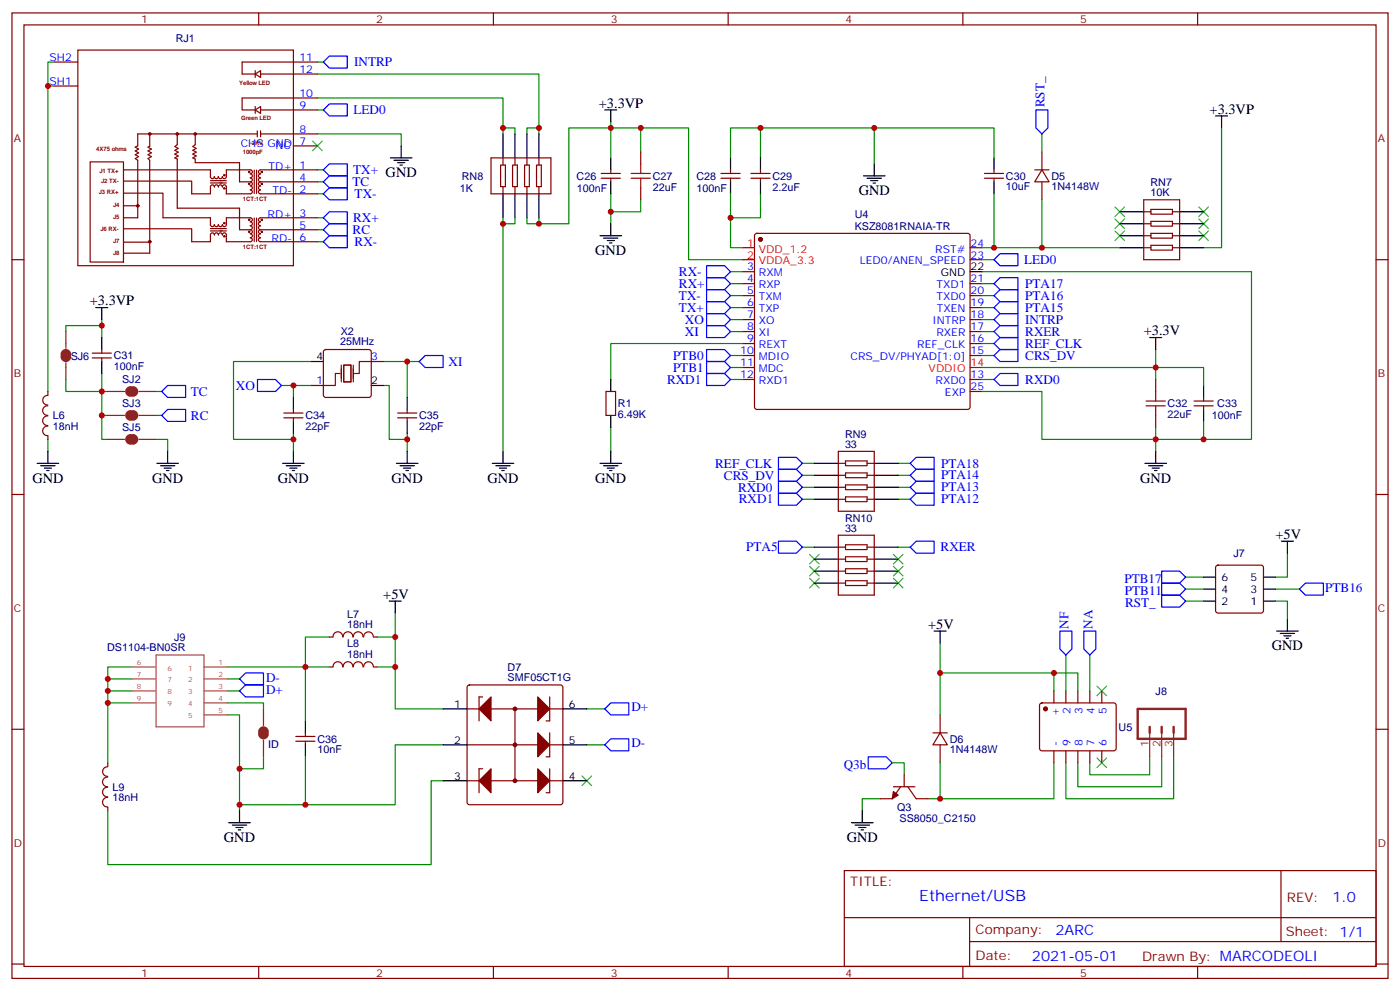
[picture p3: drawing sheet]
<svg xmlns="http://www.w3.org/2000/svg" width="412mm" height="292mm" viewBox="0 0 412 292" stroke-linecap="round" stroke-linejoin="round" font-family="sans-serif">
<g fill="none" stroke="#870000" stroke-width=".35">
<path d="M3.5 3.8h405.4v284.3h-405.4zM7.1 7.3h398.2v277.3h-398.2zM15.9 18.3h7M22.9 14.7h63.5v63.5h-63.5zM76.2 3.8v3.5M93.5 18.3h-22.2v3.5h3.9M145.3 3.8v3.5M214.5 3.8v3.5M283.6 3.8v3.5M352.8 3.8v3.5M15.9 25.3h7M44.1 39.4v3.7l-.5 .2 1 .6-1 .6 1 .5-1 .6 1 .5-1 .6 .5 .5v27.4h-7.7"/>
<path d="M52.2 39.4v3.2l-.7 .5 1 .6-1 .6 1 .5-1 .6 1 .5-1 .6 .7 .3v14.5h18.4v6.3M57.5 39.4v3.2l-.7 .5 1 .6-1 .6 1 .5-1 .6 1 .5-1 .6 .7 .3v1.1h13.1v5.7h3.1M75.2 21.8l1.6-1v2zM75.2 32.4l1.6-1v2zM75.2 20.8v2M75.2 31.4v2M75.8 39.4h-35.2v3.6l-.8 .3 1 .6-1 .6 1 .5-1 .6 1 .5-1 .6 .8 .5v16.9h-4.2M75.8 38.5v1.8M76.8 39.4h16.7M76.8 38.5v1.8M76.8 32.4h16.7M76.8 21.8h16.7"/>
<path d="M93.5 28.9h-22.2v3.5h3.9M26.6 47.7h9.8v29.5h-9.8zM36.4 53.3h20.1v3.8h5.5v-2a.58 .58 0 0 1 .6-.7 .58 .58 0 0 1 .5 .7 .59 .59 0 0 1 .6-.7 .59 .59 0 0 1 .6 .7 .59 .59 0 0 1 .6-.7 .59 .59 0 0 1 .6 .7 .58 .58 0 0 1 .6-.7 .58 .58 0 0 1 .6 .7v2h7a.58 .58 0 0 0 .6-.6 .58 .58 0 0 0-.6-.6 .59 .59 0 0 0 .6-.6 .59 .59 0 0 0-.6-.6 .59 .59 0 0 0 .6-.6 .59 .59 0 0 0-.6-.5M36.4 56.9h11.6v7.2h14M36.4 50h25.6M62 50v2a.58 .58 0 0 0 .6 .6 .58 .58 0 0 0 .5-.6 .59 .59 0 0 0 .6 .6 .59 .59 0 0 0 .6-.6 .59 .59 0 0 0 .6 .6 .59 .59 0 0 0 .6-.6 .58 .58 0 0 0 .6 .6 .58 .58 0 0 0 .6-.6v-2h7a.59 .59 0 0 1 .6 .6 .59 .59 0 0 1-.6 .6 .59 .59 0 0 1 .6 .6 .59 .59 0 0 1-.6 .6 .58 .58 0 0 1 .6 .6 .58 .58 0 0 1-.6 .6M62 53.2h4.7M62 53.9h4.7M74.9 50.1v6.9M75.6 50.1v6.9M76.8 53.6h16.7M76.8 53.6a.59 .59 0 0 0-.7 .5 .59 .59 0 0 0 .7 .6 .59 .59 0 0 0-.7 .6 .59 .59 0 0 0 .7 .6 .58 .58 0 0 0-.7 .6 .58 .58 0 0 0 .7 .6h16.7"/>
<path d="M86.4 43h7.1M93.5 50h-16.7a.59 .59 0 0 0-.7 .6 .59 .59 0 0 0 .7 .6 .59 .59 0 0 0-.7 .6 .59 .59 0 0 0 .7 .6 .58 .58 0 0 0-.7 .6 .58 .58 0 0 0 .7 .6M144.6 46.5h17.7v10.6h-17.7zM147.5 48.6h1.4v6.4h-1.4zM148.2 46.5v2.1M148.2 55v2.1M151 48.6h1.4v6.4h-1.4zM151.7 46.5v2.1M151.7 55v2.1M154.5 48.6h1.4v6.4h-1.4zM155.2 46.5v2.1M155.2 55v2.1"/>
<path d="M158 48.6h1.5v6.4h-1.5zM158.7 46.5v2.1M158.7 55v2.1M177.1 52.5h5.6M177.1 51.1h5.6M179.9 50v1.1M179.9 52.5v1.1M212.4 52.5h5.6M212.4 51.1h5.6M215.2 50v1.1M215.2 52.5v1.1M290 52.5h5.6"/>
<path d="M290 51.1h5.6M292.8 50v1.1M292.8 52.5v1.1M304.8 50h4.2M306.9 50l2.1 3.6h-4.2zM306.9 44.7v5.3M306.9 53.6v5.2M336.9 58.8h10.6v17.7h-10.6zM3.5 76.5h3.6M36.3 60.6h4.3M36.4 67.4h20.1v3.8h5.5v-2a.58 .58 0 0 1 .6-.6 .58 .58 0 0 1 .5 .6 .59 .59 0 0 1 .6-.6 .59 .59 0 0 1 .6 .6 .59 .59 0 0 1 .6-.6 .59 .59 0 0 1 .6 .6 .58 .58 0 0 1 .6-.6 .58 .58 0 0 1 .6 .6v2h7a.58 .58 0 0 0 .6-.6 .58 .58 0 0 0-.6-.6 .59 .59 0 0 0 .6-.6 .59 .59 0 0 0-.6-.6 .59 .59 0 0 0 .6-.5 .59 .59 0 0 0-.6-.6M36.4 71.3h7.7"/>
<path d="M62 64.1v2a.58 .58 0 0 0 .6 .7 .58 .58 0 0 0 .5-.7 .59 .59 0 0 0 .6 .7 .59 .59 0 0 0 .6-.7 .59 .59 0 0 0 .6 .7 .59 .59 0 0 0 .6-.7 .58 .58 0 0 0 .6 .7 .58 .58 0 0 0 .6-.7v-2h7a.59 .59 0 0 1 .6 .6 .59 .59 0 0 1-.6 .6 .59 .59 0 0 1 .6 .6 .59 .59 0 0 1-.6 .6 .58 .58 0 0 1 .6 .6 .58 .58 0 0 1-.6 .6M62 67.3h4.7M62 68h4.7M70.6 67.7h3.1M74.9 64.2v6.9M75.6 64.2v6.9M76.8 67.7h16.7M76.8 67.7a.59 .59 0 0 0-.7 .6 .59 .59 0 0 0 .7 .5 .59 .59 0 0 0-.7 .6 .59 .59 0 0 0 .7 .6 .58 .58 0 0 0-.7 .6 .58 .58 0 0 0 .7 .6h16.7M93.5 64.1h-16.7a.59 .59 0 0 0-.7 .6 .59 .59 0 0 0 .7 .6 .59 .59 0 0 0-.7 .6 .59 .59 0 0 0 .7 .6 .58 .58 0 0 0-.7 .6 .58 .58 0 0 0 .7 .6M222.5 68.9l.5-.2h62l.5 .2 .3 .5v50.5l-.3 .5-.5 .2h-62l-.5-.3-.3-.4v-50.5zM285.8 76.5h3.5M285.8 73h3.5"/>
<path d="M336.9 73h2.1M336.9 62.4h2.1M336.9 69.4h2.1M336.9 65.9h2.1M339 61.7h6.4v1.4h-6.4zM339 65.2h6.4v1.4h-6.4zM339 68.7h6.4v1.4h-6.4zM339 72.2h6.4v1.5h-6.4zM345.4 73h2.1M345.4 62.4h2.1M345.4 69.4h2.1M345.4 65.9h2.1"/>
<path d="M405.3 76.5h3.6M218.7 80h3.5M218.7 83.5h3.5M218.7 87.1h3.5M218.7 90.6h3.5M218.7 94.1h3.5M218.7 97.6h3.5M285.8 83.5h3.5M285.8 87.1h3.5M285.8 90.6h3.5M285.8 94.1h3.5M285.8 97.6h3.5"/>
<path d="M14.1 119.5a1.41 1.41 0 0 0-1.5 1.4 1.41 1.41 0 0 0 1.5 1.4M14.1 116.5a1.41 1.41 0 0 0-1.5 1.4 1.41 1.41 0 0 0 1.5 1.4M14.1 115.3v1M27.2 105.4h5.6M27.2 104h5.6M30 102.9v1.1M30 105.4v1.1M218.7 101.2h3.5M218.7 104.7h3.5M218.7 108.2h3.5M218.7 111.8h3.5M285.8 101.2h3.5"/>
<path d="M285.8 104.7h3.5M285.8 111.8h3.5M285.8 115.3h3.5M351.7 119.5h5.7M351.7 118.1h5.7M354.5 117.1v1M354.5 119.5v1.1M14.1 122.5a1.41 1.41 0 0 0-1.5 1.4 1.41 1.41 0 0 0 1.5 1.4M14.1 125.5a1.41 1.41 0 0 0-1.5 1.4 1.41 1.41 0 0 0 1.5 1.4M14.1 128.3v1.1M3.5 145.6h3.6M246.9 157.6h10.6v17.7h-10.6z"/>
<path d="M405.3 145.6h3.6M246.9 171.7h2.2M246.9 161.1h2.2M246.9 168.2h2.2M246.9 164.7h2.2M249.1 160.4h6.3v1.5h-6.3zM249.1 164h6.3v1.4h-6.3zM249.1 167.5h6.3v1.4h-6.3zM249.1 171h6.3v1.4h-6.3zM255.4 171.7h2.1M255.4 161.1h2.1M255.4 168.2h2.1"/>
<path d="M255.4 164.7h2.1M358.3 166.6l.5-.2h12.7l.5 .2 .2 .5v12.7l-.3 .5-.4 .3h-12.7l-.5-.3-.2-.5v-12.7zM97 187.6h1.1M98.1 187.6a1.41 1.41 0 0 1 1.4-1.5 1.41 1.41 0 0 1 1.4 1.5M100.9 196.4a1.41 1.41 0 0 0-1.4-1.5 1.41 1.41 0 0 0-1.4 1.5h-1.1M101.1 187.6a1.41 1.41 0 0 1 1.4-1.5 1.41 1.41 0 0 1 1.4 1.5M101.1 196.4a1.41 1.41 0 0 1 1.4-1.5 1.41 1.41 0 0 1 1.4 1.5M104.1 187.6a1.41 1.41 0 0 1 1.4-1.5 1.41 1.41 0 0 1 1.4 1.5M104.1 196.4a1.41 1.41 0 0 1 1.4-1.5 1.41 1.41 0 0 1 1.4 1.5M107.1 187.6a1.41 1.41 0 0 1 1.4-1.5 1.41 1.41 0 0 1 1.5 1.5M107.1 196.4a1.41 1.41 0 0 1 1.4-1.5 1.41 1.41 0 0 1 1.5 1.5M110.1 187.6h1"/>
<path d="M110.1 196.4h1M3.5 214.8h3.6M87.1 218.3h5.7M87.1 216.9h5.7M90 215.8v1.1M90 218.3v1.1M274.8 215.8h4.2M276.9 215.8l2.1 3.6h-4.2zM276.9 210.5v5.3M276.9 219.4v5.2M306.4 207.2l.5-.2 21.5 .1 .4 .6-.1 13-.6 .4h-21.5l-.4-.7v-12.7zM310.4 203.5v3.5"/>
<path d="M314 203.5v3.5M317.5 203.5v3.5M321 203.5v3.5M324.6 203.5v3.5M405.3 214.8h3.6M31.7 231.9a1.41 1.41 0 0 0-1.5 1.4 1.41 1.41 0 0 0 1.5 1.4M31.7 228.9a1.41 1.41 0 0 0-1.5 1.4 1.41 1.41 0 0 0 1.5 1.4M31.7 234.9a1.41 1.41 0 0 0-1.5 1.4 1.41 1.41 0 0 0 1.5 1.4M31.7 225.8a1.41 1.41 0 0 0-1.5 1.4 1.41 1.41 0 0 0 1.5 1.4M31.7 224.6v1.1M31.7 237.7v1.1M263.2 231.7h6.3"/>
<path d="M265.3 231.7l-2.5 3.5h-3.5M266.3 228.2v3.5M267.4 231.7l2.5 3.5h3.5M310.4 221.1v3.5M314 221.1v3.5M317.5 221.1v3.5M321 221.1v3.5M324.6 221.1v3.5M248.7 256.4h156.6v28.2h-156.6zM377.3 256.4v20.9M248.7 270.2h156.5M285.6 277.3h119.6"/>
<path d="M285.6 270.2v14.2M3.5 283.9h3.6M76.2 284.6v3.5M145.3 284.6v3.5M214.5 284.6v3.5M283.6 284.6v3.5M352.8 284.6v3.5M405.3 283.9h3.6"/>
</g>
<g fill="none" stroke="#008700" stroke-width=".35">
<path d="M15.9 18.3h-1.8v97M93.5 18.3h1.7M14.1 25.3h1.8M93.5 28.9h54.7v10.5M93.5 21.8h65.2v17.6M93.5 39.4h24.7v3.6M93.5 32.4h1.7M148.2 37.7h3.5v1.7M158.7 37.7h-3.5v1.7M179.9 37.7h-12.3v28.2h-8.9M188.7 37.7h14.1v38.8h15.9M359.8 37.7v35.3h-5.3"/>
<path d="M93.5 53.6h1.7M93.5 57.1h1.7M93.5 50h1.7M179.9 57.1v8.8M188.7 58.8v3.6h-8.8M93.5 67.7h1.7M93.5 71.2h1.7M93.5 64.1h1.7M148.2 64.1v68.8M151.7 64.1v1.8h-3.5M155.2 64.1v1.8h3.5v-1.8M30 95.9h-10.6v1.7"/>
<path d="M30 94.1v5.3M289.3 80h79.4v49.4h-14.2M19.4 111.8v3.5h10.6v7h1.7M30 110v5.3h1.7M45.9 115.3h1.7M289.3 115.3h17.6v14.1h33.5M14.1 129.4v3.5M30 122.3v7.1h1.7M45.9 129.4h3.5v3.5M45.9 122.3h1.7M86.4 127.6v1.8M119.9 127.6v1.8"/>
<path d="M236.4 161.1h3.5M264.6 161.1h3.5M349.2 173.5h5.3M349.2 170h5.3M349.2 177h5.3M375.7 177h3.5v5.3M375.7 173.5h7.1M379.2 162.9v7.1h-3.5M31.7 200h7.1M38.8 196.4h-7.1v28.2M67 200h3.6M67 196.4h30"/>
<path d="M97 187.6h-7v24.7M111.1 196.4h5.3v12.4h14.1M111.1 187.6h5.3M116.4 180.6v15.8M276.9 198.2h33.5v5.3M276.9 189.4v21.1M310.4 198.2h7.1v5.3M314 192.9v10.6M321 192.9v10.6M31.7 207h7.1M31.7 203.5h7.1M67 207h10.6v1.8"/>
<path d="M67 210.5h3.6v28.3M67 203.5h3.6M130.5 219.4h-14.1v17.6h-26.4M172.9 219.4h5.3M172.9 208.8h5.3M77.6 222.9v3.5h-7M90 222.9v14.1h-19.4M130.5 229.9h-3.5v24.7h-95.3v-15.8M259.3 235.2h-5.3v3.6M262.8 224.6h3.5v3.6M276.9 224.6v10.6h-3.5M310.4 224.6v10.6h-33.5"/>
<path d="M338.7 222.9v5.3h-17.7v-3.6M342.2 222.9v8.8h-24.7v-7.1M345.7 222.9v12.3h-31.7v-10.6"/>
</g>
<g fill="none" stroke="#000" stroke-width=".35">
<path d="M148.2 39.4v7.1M151.7 39.4v7.1M155.2 39.4v7.1M158.7 39.4v7.1M358.1 34.1h3.5M359.8 34.1v3.6M115 46.5h6.4M116.1 47.2h4.2M117.1 47.9h2.1M117.8 48.6h.7M118.2 43v3.5M148.2 57.1v7"/>
<path d="M151.7 57.1v7M155.2 57.1v7M158.7 57.1v7M179.9 46.5v3.5M179.9 53.6v3.5M215.2 46.5v3.5M215.2 53.6v3.5M292.8 46.5v3.5M292.8 53.6v3.5M176.7 69.4h6.4M177.8 70.1h4.2M178.9 70.8h2.1"/>
<path d="M179.6 71.5h.7M179.9 65.9v3.5M329.8 69.4h7.1M329.8 62.4h7.1M329.8 65.9h7.1M329.8 73h7.1M347.5 69.4h7M347.5 62.4h7M347.5 65.9h7M347.5 73h7M28.2 90.6h3.5M30 90.6v3.5"/>
<path d="M30 99.4v3.5M285.8 80h3.5M30 106.5v3.5M354.5 113.5v3.6M10.9 136.5h6.4M12 137.2h4.2M13.1 137.9h2.1M13.8 138.6h.7M14.1 132.9v3.6M46.2 136.5h6.4M47.3 137.2h4.2M48.3 137.9h2.1"/>
<path d="M49 138.6h.7M49.4 132.9v3.6M354.5 120.6v3.5M377.5 159.4h3.5M379.2 159.4v3.5M114.7 177h3.5M116.4 177v3.6M239.9 161.1h7M239.9 164.7h7M239.9 168.2h7M239.9 171.7h7M257.5 161.1h7.1"/>
<path d="M257.5 164.7h7.1M257.5 168.2h7.1M257.5 171.7h7.1M354.5 177h3.6M354.5 173.5h3.6M354.5 170h3.6M372.2 177h3.5M372.2 173.5h3.5M372.2 170h3.5M275.2 185.8h3.5M276.9 185.8v3.6M376.1 185.8h6.3"/>
<path d="M377.1 186.5h4.3M378.2 187.3h2.1M378.9 188h.7M379.2 182.3v3.5M90 212.3v3.5M90 219.4v3.5M70.6 238.8v3.5M254 238.8v3.5M67.4 242.3h6.3M68.4 243h4.3M69.5 243.7h2.1M70.2 244.4h.7"/>
<path d="M250.8 242.3h6.4M251.9 243h4.2M252.9 243.7h2.2M253.6 244.4h.8"/>
</g>
<g fill="none" stroke="#00f" stroke-width=".35">
<path d="M95.2 53.6l1.8-1.8h5.3v3.5h-5.3zM95.2 57.1l1.8-1.8h5.3v3.5h-5.3zM95.2 67.7l1.8-1.8h5.3v3.5h-5.3zM95.2 64.1l1.8-1.7h5.3v3.5h-5.3zM97 69.4h5.3v3.6h-5.3l-1.8-1.8zM47.6 115.3l1.8-1.8h5.3v3.6h-5.3zM49.4 120.6h5.3v3.5h-5.3l-1.8-1.8zM229.3 159.4h5.3l1.8 1.7-1.8 1.8h-5.3zM268.1 161.1l1.8-1.7h5.3v3.5h-5.3zM342.2 175.3h5.3l1.7 1.7-1.7 1.8h-5.3zM342.2 171.7h5.3l1.7 1.8-1.7 1.8h-5.3zM342.2 168.2h5.3l1.7 1.8-1.7 1.7h-5.3z"/>
<path d="M382.8 173.5l1.7-1.8h5.3v3.6h-5.3zM70.6 200l1.7-1.8h5.3v3.5h-5.3zM312.2 185.8h3.5v5.3l-1.7 1.8-1.8-1.8zM319.3 185.8h3.5v5.3l-1.8 1.8-1.7-1.8zM70.6 203.5l1.7-1.8h5.3v3.5h-5.3zM178.2 219.4l1.7-1.8h5.3v3.5h-5.3zM178.2 208.8l1.7-1.8h5.3v3.5h-5.3zM255.8 222.9h5.3l1.7 1.7-1.7 1.8h-5.3z"/>
</g>
<path d="M18.7 104.4a.71 .71 0 0 1 .7-.8 .71 .71 0 0 1 .7 .8M18.7 105.1a.71 .71 0 0 0 .7 .7 .71 .71 0 0 0 .7-.7M38.5 128.7a.71 .71 0 0 0-.8 .7 .71 .71 0 0 0 .8 .7M39.2 128.7a.71 .71 0 0 1 .7 .7 .71 .71 0 0 1-.7 .7M76.9 215.5a.71 .71 0 0 1 .7-.7 .71 .71 0 0 1 .7 .7M76.9 216.2a.71 .71 0 0 0 .7 .7 .71 .71 0 0 0 .7-.7" fill="none" stroke="#8c2424" stroke-width="1.8"/>
<path d="M19.4 97.6v5M19.4 106.8v5M31.7 129.4h5M40.9 129.4h5M77.6 208.8v4.9M77.6 217.9v5M338.7 215.8v7.1M342.2 215.8v7.1M345.7 215.8v7.1" fill="none" stroke="#8c2424" stroke-width=".35"/>
<g fill="none" stroke="#3c3" stroke-width=".35">
<path d="M92.1 41.6l2.8 2.8M94.9 41.6l-2.8 2.8M328.4 61l2.9 2.8M328.4 64.5l2.9 2.8M328.4 68l2.9 2.8M331.3 61l-2.9 2.8M331.3 64.5l-2.9 2.8M331.3 68l-2.9 2.8M353.1 68l2.9 2.8M353.1 64.5l2.9 2.8M353.1 61l2.9 2.8M356 68l-2.9 2.8"/>
<path d="M356 64.5l-2.9 2.8M356 61l-2.9 2.8M238.5 170.3l2.8 2.8M238.5 166.8l2.8 2.8M238.5 163.3l2.8 2.8M241.3 170.3l-2.8 2.8M241.3 166.8l-2.8 2.8M241.3 163.3l-2.8 2.8M263.2 163.3l2.8 2.8M263.2 166.8l2.8 2.8M263.2 170.3l2.8 2.8M266 163.3l-2.8 2.8"/>
<path d="M266 166.8l-2.8 2.8M266 170.3l-2.8 2.8M323.1 202.1l2.9 2.8M326 202.1l-2.9 2.8M171.4 228.5l2.9 2.9M174.3 228.5l-2.9 2.9M323.1 223.2l2.9 2.9M326 223.2l-2.9 2.9"/>
</g>
<g fill="#870000" stroke="#870000" stroke-width=".35">
<path d="M263.2 233.1l1.4 1.1-1.8 1z"/>
<circle cx="44.1" cy="71.2" r=".35"/>
<circle cx="40.6" cy="60.6" r=".35"/>
<circle cx="52.2" cy="39.4" r=".35"/>
<circle cx="44.1" cy="39.4" r=".35"/>
<circle cx="73.4" cy="68.3" r=".18"/>
<circle cx="77.1" cy="68.3" r=".18"/>
<circle cx="77.1" cy="64.7" r=".18"/>
<circle cx="73.4" cy="64.7" r=".18"/>
<circle cx="77.1" cy="54.2" r=".18"/>
<circle cx="77.1" cy="50.7" r=".18"/>
<circle cx="73.4" cy="54.2" r=".18"/>
<circle cx="73.4" cy="50.7" r=".18"/>
<circle cx="66" cy="69.6" r=".18"/>
<circle cx="66" cy="65.7" r=".18"/>
<circle cx="66" cy="55.5" r=".18"/>
<circle cx="66" cy="51.6" r=".18"/>
<circle cx="57.5" cy="39.4" r=".35"/>
<circle cx="308" cy="208.8" r=".53"/>
<circle cx="224" cy="70.5" r=".53"/>
</g>
<path d="M335.1 208.8h14.1v8.8h-14.1zM338.7 214.1v1.7M342.2 214.1v1.7M345.7 214.1v1.7" fill="none" stroke="#8c2424" stroke-width=".71"/>
<path d="M38.8 196.4h6.9M38.8 200h6.9M46 192.9h14.1v21.2h-14.1zM60.1 196.4h6.9M60.1 200h6.9M38.8 203.5h6.9M38.8 207h6.9M60.1 203.5h6.9M60.1 207h6.9M60.1 210.5h6.9" fill="none" stroke="#a64a4a" stroke-width=".35"/>
<path d="M218.7 73h3.5M218.7 76.5h3.5M285.8 108.2h3.5" fill="none" stroke="#f00" stroke-width=".35"/>
<path d="M137.8 201.9l.5-.2h26.8l.5 .2 .2 .5v33.9l-.2 .5-.5 .2h-26.8l-.5-.2-.2-.5v-33.9z" fill="#fff" stroke="#870000" stroke-width=".35"/>
<g fill="none" stroke="#000" stroke-width=".35">
<path d="M178.2 32.4h3.5M179.9 32.4v3.5M224 46.5v3.5M224 53.6v3.5M254.4 51.8h6.3M255.4 52.5h4.2M256.5 53.2h2.1M257.2 53.9h.7M257.5 48.3v3.5M338.7 99.4h3.5M340.4 99.4v3.5M86.4 117.1v3.5"/>
<path d="M91.7 106.5h3.5M109.4 113.5h3.5M119.9 117.1v3.5M179.9 111.8v3.5M83.3 136.5h6.3M84.3 137.2h4.2M85.4 137.9h2.1M86.1 138.6h.7M86.4 124.1v3.5M86.4 132.9v3.6M116.8 136.5h6.3M117.8 137.2h4.3"/>
<path d="M118.9 137.9h2.1M119.6 138.6h.7M119.9 124.1v3.5M119.9 132.9v3.6M145 136.5h6.3M146 137.2h4.3M147.1 137.9h2.1M147.8 138.6h.7M148.2 132.9v3.6M176.7 136.5h6.4M177.8 137.2h4.2M178.9 137.9h2.1"/>
<path d="M179.6 138.6h.7M179.9 122.3v3.6M179.9 132.9v3.6M239.9 136.5h7M239.9 140h7M257.5 136.5h7.1M257.5 140h7.1M337.3 136.5h6.3M338.3 137.2h4.2M339.4 137.9h2.1M340.1 138.6h.7M340.4 132.9v3.6"/>
<path d="M239.9 143.5h7M239.9 147h7M257.5 143.5h7.1M257.5 147h7.1M130.5 208.8h7.1M130.5 219.4h7.1M165.8 208.8h7.1M165.8 219.4h7.1M130.5 229.9h7.1M165.8 229.9h7.1"/>
</g>
<g fill="none" stroke="#870000" stroke-width=".35">
<path d="M188.7 44.7v3.6M188.7 55.3v3.5M221.2 52.5h5.6M221.2 51.1h5.6M224 50v1.1M224 52.5v1.1M91.7 113.5h3.5M95.5 103.1l.5-.2h12.7l.5 .2 .2 .5v12.7l-.3 .5-.4 .3h-12.7l-.5-.3-.3-.5v-12.7zM109.4 106.5h3.5M178.5 115.3h2.8v7h-2.8zM340.4 111.8v3.5M83.6 123h5.7"/>
<path d="M83.6 121.6h5.7M86.4 120.6v1M86.4 123v1.1M117.1 123h5.7M117.1 121.6h5.7M119.9 120.6v1M119.9 123v1.1M246.9 132.9h10.6v17.7h-10.6zM246.9 136.5h2.2M246.9 140h2.2M249.1 135.7h6.3v1.5h-6.3zM249.1 139.3h6.3v1.4h-6.3z"/>
<path d="M255.4 136.5h2.1M255.4 140h2.1M340.4 122.3v3.6M246.9 147h2.2M246.9 143.5h2.2M249.1 142.8h6.3v1.4h-6.3zM249.1 146.3h6.3v1.4h-6.3zM255.4 147h2.1M255.4 143.5h2.1M137.6 208.8h28.2M137.6 219.4h28.2M142.2 205.2h-1.1v7.1"/>
<path d="M151.7 208.8v21.1M161.9 205.2v7.1h-1M161.9 215.8v7.1h-1M137.6 229.9h28.2M142.2 226.4h-1.1v7.1M161.9 226.4v7.1h-1"/>
<circle cx="151.7" cy="219.4" r=".35"/>
<circle cx="151.7" cy="208.8" r=".35"/>
<circle cx="151.7" cy="229.9" r=".35"/>
</g>
<g fill="#870000" stroke="#870000" stroke-width=".35">
<path d="M141.1 208.8l3.5-3.6v7.1z"/>
<path d="M158.4 205.2l3.5 3.6-3.5 3.5z"/>
<path d="M158.4 226.4l3.5 3.5-3.5 3.6z"/>
<path d="M141.1 229.9l3.5-3.5v7.1z"/>
<path d="M158.4 215.8l3.5 3.6-3.5 3.5z"/>
<circle cx="151.7" cy="208.8" r=".53"/>
<circle cx="151.7" cy="219.4" r=".53"/>
<circle cx="151.7" cy="229.9" r=".53"/>
</g>
<g fill="none" stroke="#008700" stroke-width=".35">
<path d="M179.9 37.7h8.8v7M179.9 35.9v10.6M224 37.7v8.8M257.5 37.7h-42.3v8.8M306.9 39.4v5.3M215.2 57.1v15.9h3.5M224 57.1v7h-8.8M292.8 46.5v-8.8h-35.3v10.6M292.8 57.1v15.9M306.9 58.8v14.2M289.3 73h40.5M289.3 76.5h3.5"/>
<path d="M215.2 97.6h3.5M215.2 94.1h3.5M215.2 90.6h3.5M215.2 87.1h3.5M215.2 83.5h3.5M215.2 80h3.5M289.3 97.6h3.5M289.3 94.1h3.5M289.3 90.6h3.5M289.3 87.1h3.5M289.3 83.5h3.5M82.9 113.5h8.8"/>
<path d="M86.4 113.5v3.6M91.7 106.5h-22.9v22.9h17.6v3.5M112.9 113.5h1.8v15.9h5.2v3.5M112.9 106.5h10.6M119.9 106.5v10.6M215.2 111.8h3.5M215.2 104.7h3.5M215.2 108.2h3.5M218.7 101.2h-38.8v10.6M289.3 108.2h51.1v3.6M289.3 111.8h3.5M289.3 104.7h3.5"/>
<path d="M289.3 101.2h3.5M340.4 102.9v5.3h14.1v5.3M179.9 125.9v7M236.4 140h3.5M236.4 136.5h3.5M264.6 140h3.5M264.6 136.5h3.5M340.4 125.9v7M354.5 124.1v5.3h-14.1M236.4 147h3.5M236.4 143.5h3.5M264.6 147h3.5"/>
<path d="M264.6 143.5h3.5"/>
</g>
<g fill="none" stroke="#00f" stroke-width=".35">
<path d="M95.2 18.3l1.8-1.8h5.3v3.5h-5.3zM97 30.6h5.3v3.5h-5.3l-1.8-1.7zM305.2 32.4h3.5v5.3l-1.8 1.7-1.7-1.7zM95.2 50l1.8-1.7h5.3v3.5h-5.3zM208.1 78.2h5.3l1.8 1.8-1.8 1.8h-5.3zM292.8 76.5l1.8-1.8h5.3v3.5h-5.3zM208.1 81.8h5.3l1.8 1.7-1.8 1.8h-5.3zM208.1 85.3h5.3l1.8 1.8-1.8 1.7h-5.3zM208.1 88.8h5.3l1.8 1.8-1.8 1.8h-5.3zM208.1 95.9h5.3l1.8 1.7-1.8 1.8h-5.3zM208.1 92.4h5.3l1.8 1.7-1.8 1.8h-5.3zM292.8 94.1l1.8-1.7h5.3v3.5h-5.3z"/>
<path d="M292.8 83.5l1.8-1.7h5.3v3.5h-5.3zM294.6 95.9h5.3v3.5h-5.3l-1.8-1.8zM294.6 88.8h5.3v3.6h-5.3l-1.8-1.8zM294.6 85.3h5.3v3.5h-5.3l-1.8-1.7zM75.8 111.8h5.3l1.8 1.7-1.8 1.8h-5.3zM123.5 106.5l1.7-1.8h5.3v3.5h-5.3zM208.1 110h5.3l1.8 1.8-1.8 1.7h-5.3zM208.1 106.5h5.3l1.8 1.7-1.8 1.8h-5.3zM208.1 102.9h5.3l1.8 1.8-1.8 1.8h-5.3zM292.8 101.2l1.8-1.8h5.3v3.5h-5.3zM294.6 110h5.3v3.5h-5.3l-1.8-1.7zM294.6 102.9h5.3v3.6h-5.3l-1.8-1.8z"/>
<path d="M229.3 138.2h5.3l1.8 1.8-1.8 1.7h-5.3zM229.3 134.7h5.3l1.8 1.8-1.8 1.7h-5.3zM268.1 140l1.8-1.8h5.3v3.5h-5.3zM268.1 136.5l1.8-1.8h5.3v3.5h-5.3zM229.3 145.3h5.3l1.8 1.7-1.8 1.8h-5.3zM229.3 141.7h5.3l1.8 1.8-1.8 1.8h-5.3zM268.1 147l1.8-1.7h5.3v3.5h-5.3zM268.1 143.5l1.8-1.8h5.3v3.6h-5.3z"/>
</g>
<path d="M38.5 114.6a.71 .71 0 0 0-.8 .7 .71 .71 0 0 0 .8 .7M39.2 114.6a.71 .71 0 0 1 .7 .7 .71 .71 0 0 1-.7 .7M38.5 121.6a.71 .71 0 0 0-.8 .7 .71 .71 0 0 0 .8 .7M39.2 121.6a.71 .71 0 0 1 .7 .7 .71 .71 0 0 1-.7 .7" fill="none" stroke="#8c2424" stroke-width="1.8"/>
<path d="M31.7 115.3h5M40.9 115.3h5M31.7 122.3h5M40.9 122.3h5" fill="none" stroke="#8c2424" stroke-width=".35"/>
<path d="M185.9 51.1h5.7M185.9 52.5h5.7M188.7 48.3v2.8M188.7 52.5v2.8M337.6 119.5h5.7M337.6 118.1h5.7M340.4 115.3v2.8M340.4 119.5v2.8" fill="none" stroke="#a10000" stroke-width=".35"/>
<path d="M100.2 110h-1.4v3.5h-3.6M100.5 107.5v5M101.2 107.5h2.2v5h-2.2zM104.1 107.5v5M109.4 106.5h-3.6v3.5h-1.4" fill="none" stroke="#870012" stroke-width=".35"/>
<g fill="#c00">
<circle cx="158.8" cy="65.9" r=".88"/>
<circle cx="148.2" cy="65.9" r=".88"/>
<circle cx="148.2" cy="37.7" r=".88"/>
<circle cx="158.8" cy="37.7" r=".88"/>
<circle cx="179.9" cy="62.4" r=".88"/>
<circle cx="188.7" cy="37.7" r=".88"/>
<circle cx="310.4" cy="198.2" r=".88"/>
<circle cx="30" cy="95.9" r=".88"/>
<circle cx="30" cy="122.3" r=".88"/>
<circle cx="119.9" cy="129.4" r=".88"/>
<circle cx="86.4" cy="129.4" r=".88"/>
<circle cx="14.1" cy="25.3" r=".88"/>
<circle cx="30" cy="115.3" r=".88"/>
<circle cx="116.4" cy="187.6" r=".88"/>
<circle cx="116.4" cy="196.4" r=".88"/>
<circle cx="276.9" cy="198.2" r=".88"/>
<circle cx="276.9" cy="235.2" r=".88"/>
<circle cx="31.8" cy="207" r=".88"/>
<circle cx="31.8" cy="203.5" r=".88"/>
<circle cx="31.8" cy="200" r=".88"/>
<circle cx="90" cy="237" r=".88"/>
<circle cx="70.6" cy="237" r=".88"/>
<circle cx="70.6" cy="226.4" r=".88"/>
<circle cx="354.5" cy="129.4" r=".88"/>
<circle cx="90" cy="196.4" r=".88"/>
<circle cx="224" cy="37.7" r=".88"/>
<circle cx="257.5" cy="37.7" r=".88"/>
<circle cx="340.4" cy="129.4" r=".88"/>
<circle cx="340.4" cy="108.2" r=".88"/>
<circle cx="179.9" cy="37.7" r=".88"/>
<circle cx="215.2" cy="64.1" r=".88"/>
<circle cx="119.9" cy="106.5" r=".88"/>
<circle cx="86.4" cy="113.5" r=".88"/>
<circle cx="292.8" cy="73" r=".88"/>
<circle cx="306.9" cy="73" r=".88"/>
</g>
<text font-size="4.6" fill="#00f" x="270.8" y="265.4">Ethernet/USB</text>
<g font-size="4.2">
<text x="176.4" y="31.7">+3.3VP</text>
<text x="356.3" y="33.4">+3.3VP</text>
<text x="252.9" y="57.4">GND</text>
<text x="175.3" y="75.1">GND</text>
<text x="26.5" y="89.9">+3.3VP</text>
<text x="336.9" y="98.7">+3.3V</text>
<text x="9.5" y="142.1">GND</text>
<text x="44.8" y="142.1">GND</text>
<text x="81.8" y="142.1">GND</text>
<text x="115.4" y="142.1">GND</text>
<text x="143.6" y="142.1">GND</text>
<text x="175.3" y="142.1">GND</text>
<text x="335.8" y="142.1">GND</text>
<text x="375.7" y="158.7">+5V</text>
<text x="112.9" y="176.3">+5V</text>
<text x="273.4" y="185.1">+5V</text>
<text x="374.6" y="191.5">GND</text>
<text x="66" y="247.9">GND</text>
<text x="249.4" y="247.9">GND</text>
</g>
<g font-size="4.2" fill="#00f">
<text x="392.5" y="265.7">1.0</text>
<text x="310.9" y="275.2">2ARC</text>
<text x="304" y="283">2021-05-01</text>
</g>
<g font-size="3.9" fill="#00f">
<text x="104.4" y="19.5">INTRP</text>
<text x="104.1" y="33.6">LED0</text>
<text x="307.7" y="31.6" transform="rotate(-90 307.7 31.6)">RST_</text>
<text x="104" y="51.3">TX+ GND</text>
<text x="103.9" y="54.8">TC</text>
<text x="104.5" y="58.3">TX-</text>
<text x="104" y="65.4">RX+</text>
<text x="103.9" y="68.9">RC</text>
<text x="104.5" y="72.4">RX-</text>
<text x="301.7" y="77.7">LED0</text>
<text x="200" y="81.2">RX-</text>
<text x="200" y="84.8">RX+</text>
<text x="200" y="88.3">TX-</text>
<text x="302" y="88.3">PTA16</text>
<text x="302" y="84.8">PTA17</text>
<text x="200" y="91.8">TX+</text>
<text x="201.8" y="95.4">XO</text>
<text x="302" y="95.4">INTRP</text>
<text x="302" y="91.8">PTA15</text>
<text x="201.8" y="98.9">XI</text>
<text x="302" y="98.9">RXER</text>
<text x="132.2" y="107.7">XI</text>
<text x="198.2" y="105.9">PTB0</text>
<text x="302" y="105.9">CRS_DV</text>
<text x="302" y="102.4">REF_CLK</text>
<text x="196.5" y="113">RXD1</text>
<text x="198.2" y="109.5">PTB1</text>
<text x="302" y="113">RXD0</text>
<text x="56.2" y="116.5">TC</text>
<text x="69.5" y="114.8">XO</text>
<text x="56.2" y="123.6">RC</text>
<text x="210.7" y="137.7">REF_CLK</text>
<text x="277.2" y="137.7">PTA18</text>
<text x="213.2" y="141.2">CRS_DV</text>
<text x="277.2" y="141.2">PTA14</text>
<text x="217.4" y="144.8">RXD0</text>
<text x="217.6" y="148.3">RXD1</text>
<text x="277.2" y="148.3">PTA12</text>
<text x="277.2" y="144.7">PTA13</text>
<text x="219.8" y="162.3">PTA5</text>
<text x="277.1" y="162.4">RXER</text>
<text x="331.2" y="171.8">PTB17</text>
<text x="331.4" y="175.3">PTB11</text>
<text x="331.4" y="178.8">RST_</text>
<text x="390.4" y="174.2">PTB16</text>
<text x="314.8" y="185.1" transform="rotate(-90 314.8 185.1)">NF</text>
<text x="321.8" y="185.1" transform="rotate(-90 321.8 185.1)">NA</text>
<text x="78.4" y="200.7">D-</text>
<text x="78.4" y="204.2">D+</text>
<text x="186" y="209.5">D+</text>
<text x="186" y="220.1">D-</text>
<text x="248.6" y="226.4">Q3b</text>
</g>
<g font-size="3.9" fill="#800">
<text x="250.5" y="261">TITLE:</text>
<text x="379.1" y="265.7">REV:</text>
<text x="287.4" y="275.2">Company:</text>
<text x="378.7" y="275.8">Sheet: 1/1</text>
<text x="287.4" y="282.9">Date:</text>
<text x="336.4" y="282.9">Drawn By: MARCODEOLI</text>
</g>
<g font-size="3.2" fill="#800">
<text x="41.6" y="6.8">1</text>
<text x="110.8" y="6.8">2</text>
<text x="179.9" y="6.8">3</text>
<text x="249.1" y="6.8">4</text>
<text x="318.2" y="6.8">5</text>
<text x="4.1" y="41.9">A</text>
<text x="405.9" y="41.9">A</text>
<text x="4.1" y="111.1">B</text>
<text x="405.9" y="111.1">B</text>
<text x="4.1" y="180.2">C</text>
<text x="405.9" y="180.2">C</text>
<text x="4.1" y="249.3">D</text>
<text x="405.9" y="249.3">D</text>
<text x="41.6" y="287.6">1</text>
<text x="110.8" y="287.6">2</text>
<text x="179.9" y="287.6">3</text>
<text x="249.1" y="287.6">4</text>
<text x="318.2" y="287.6">5</text>
</g>
<g font-size="3.2" fill="#00f">
<text x="14.6" y="17.9">SH2</text>
<text x="88.2" y="17.9">11</text>
<text x="88.2" y="21.4">12</text>
<text x="14.6" y="25">SH1</text>
<text x="88.2" y="28.5">10</text>
<text x="88.2" y="32">9</text>
<text x="88.2" y="39.1">8</text>
<text x="70.9" y="43.3">CHS GND</text>
<text x="81.1" y="44">NC</text>
<text x="88.2" y="42.6">7</text>
<text x="79.1" y="50">TD+</text>
<text x="88.2" y="49.7">1</text>
<text x="88.2" y="53.2">4</text>
<text x="80.2" y="57.1">TD-</text>
<text x="88.2" y="56.7">2</text>
<text x="78.8" y="64.1">RD+</text>
<text x="88.2" y="63.8">3</text>
<text x="80" y="71.2">RD-</text>
<text x="88.2" y="70.8">6</text>
<text x="88.2" y="67.3">5</text>
<text x="253.3" y="77.9">LED0/ANEN_SPEED</text>
<text x="275.5" y="74.4">RST#</text>
<text x="285.9" y="76.1">23</text>
<text x="285.9" y="72.6">24</text>
<text x="220.1" y="79.7">3</text>
<text x="220.1" y="83.2">4</text>
<text x="223.6" y="81.4">RXM</text>
<text x="285.9" y="83.2">21</text>
<text x="220.1" y="86.7">5</text>
<text x="223.6" y="84.9">RXP</text>
<text x="223.6" y="88.5">TXM</text>
<text x="275.9" y="88.5">TXD0</text>
<text x="275.9" y="84.9">TXD1</text>
<text x="285.9" y="86.7">20</text>
<text x="220.1" y="90.2">6</text>
<text x="220.1" y="93.8">7</text>
<text x="223.6" y="92">TXP</text>
<text x="223.6" y="95.5">XO</text>
<text x="274.7" y="95.5">INTRP</text>
<text x="275.9" y="92">TXEN</text>
<text x="285.9" y="93.8">18</text>
<text x="285.9" y="90.2">19</text>
<text x="220.1" y="97.3">8</text>
<text x="220.1" y="100.8">9</text>
<text x="223.6" y="99.1">XI</text>
<text x="275.9" y="99.1">RXER</text>
<text x="285.9" y="100.8">16</text>
<text x="285.9" y="97.3">17</text>
<text x="109.4" y="106.1">3</text>
<text x="218" y="104.4">10</text>
<text x="218" y="107.9">11</text>
<text x="223.6" y="102.6">REXT</text>
<text x="223.6" y="106.1">MDIO</text>
<text x="250.6" y="106.1">CRS_DV/PHYAD[1:0]</text>
<text x="270.2" y="102.6">REF_CLK</text>
<text x="285.9" y="104.4">15</text>
<text x="93.2" y="113.2">1</text>
<text x="218" y="111.4">12</text>
<text x="223.6" y="109.6">MDC</text>
<text x="223.6" y="113.2">RXD1</text>
<text x="275.6" y="113.2">RXD0</text>
<text x="285.9" y="111.4">13</text>
<text x="278.3" y="116.7">EXP</text>
<text x="285.9" y="114.9">25</text>
<text x="311.9" y="210.9" transform="rotate(-90 311.9 210.9)">+</text>
<text x="315.4" y="210.3" transform="rotate(-90 315.4 210.3)">2</text>
<text x="318.9" y="210.3" transform="rotate(-90 318.9 210.3)">3</text>
<text x="322.4" y="210.3" transform="rotate(-90 322.4 210.3)">4</text>
<text x="326" y="210.3" transform="rotate(-90 326 210.3)">5</text>
<text x="311.9" y="219.8" transform="rotate(-90 311.9 219.8)">-</text>
<text x="315.4" y="219.8" transform="rotate(-90 315.4 219.8)">9</text>
<text x="318.9" y="219.8" transform="rotate(-90 318.9 219.8)">8</text>
<text x="322.4" y="219.8" transform="rotate(-90 322.4 219.8)">7</text>
<text x="326" y="219.8" transform="rotate(-90 326 219.8)">6</text>
</g>
<g font-size="3.2" fill="#000080">
<text x="51.8" y="12.4">RJ1</text>
<text x="136.1" y="53">RN8</text>
<text x="169.8" y="53">C26</text>
<text x="192.3" y="52.9">C27</text>
<text x="205.1" y="53">C28</text>
<text x="227.5" y="52.9">C29</text>
<text x="296.3" y="52.9">C30</text>
<text x="309.7" y="52.9">D5</text>
<text x="135.5" y="56.5">1K</text>
<text x="169.9" y="56.5">100nF</text>
<text x="192.3" y="56.1">22uF</text>
<text x="205.2" y="56.5">100nF</text>
<text x="227.5" y="56.1">2.2uF</text>
<text x="296.3" y="56.1">10uF</text>
<text x="309.7" y="56.1">1N4148W</text>
<text x="338.9" y="57.8">10K</text>
<text x="338.9" y="54.7">RN7</text>
<text x="251.8" y="64.3">U4</text>
<text x="251.8" y="67.7">KSZ8081RNAIA-TR</text>
<text x="100.2" y="101.7">25MHz</text>
<text x="100.4" y="98.5">X2</text>
<text x="20.8" y="105.9">SJ6</text>
<text x="33.5" y="105.8">C31</text>
<text x="33.5" y="109">100nF</text>
<text x="36" y="112.9">SJ2</text>
<text x="36" y="120">SJ3</text>
<text x="182" y="119.9">R1</text>
<text x="344" y="120">C32</text>
<text x="358.6" y="119.9">C33</text>
<text x="15.5" y="123.5">L6</text>
<text x="90" y="123.5">C34</text>
<text x="123.5" y="123.5">C35</text>
<text x="182" y="123.2">6.49K</text>
<text x="344" y="123.1">22uF</text>
<text x="356.9" y="123.5">100nF</text>
<text x="15.5" y="126.6">18nH</text>
<text x="36" y="127">SJ5</text>
<text x="90" y="126.7">22pF</text>
<text x="123.5" y="126.7">22pF</text>
<text x="248.9" y="131.9">33</text>
<text x="248.9" y="128.9">RN9</text>
<text x="248.9" y="153.6">RN10</text>
<text x="248.9" y="156.6">33</text>
<text x="363.4" y="164.1">J7</text>
<text x="102.2" y="185">18nH</text>
<text x="102.2" y="181.9">L7</text>
<text x="31.5" y="191.8">DS1104-BN0SR</text>
<text x="51.3" y="188.7">J9</text>
<text x="102.2" y="190.7">L8</text>
<text x="102.2" y="193.8">18nH</text>
<text x="149.5" y="197.5">D7</text>
<text x="149.5" y="200.7">SMF05CT1G</text>
<text x="340.4" y="204.6">J8</text>
<text x="329.5" y="215.4">U5</text>
<text x="79" y="220.1">ID</text>
<text x="93.5" y="221.9">10nF</text>
<text x="93.5" y="218.7">C36</text>
<text x="279.8" y="221.9">1N4148W</text>
<text x="279.8" y="218.7">D6</text>
<text x="33.2" y="232.9">L9</text>
<text x="33.2" y="236">18nH</text>
<text x="264.3" y="238.9">Q3</text>
<text x="265" y="242.1">SS8050_C2150</text>
</g>
<g font-size="3.2" fill="#f00">
<text x="220.1" y="72.6">1</text>
<text x="220.1" y="76.1">2</text>
<text x="223.6" y="74.4">VDD_1.2</text>
<text x="223.6" y="77.9">VDDA_3.3</text>
<text x="285.9" y="107.9">14</text>
<text x="273.6" y="109.6">VDDIO</text>
</g>
<g font-size="3.2">
<text x="277.2" y="81.4">GND</text>
<text x="285.9" y="79.7">22</text>
<text x="93.2" y="106.1">4</text>
<text x="109.4" y="113.2">2</text>
<text x="359.8" y="171">6</text>
<text x="368.4" y="171">5</text>
<text x="359.8" y="178.1">2</text>
<text x="359.8" y="174.6">4</text>
<text x="368.4" y="178.1">1</text>
<text x="368.4" y="174.6">3</text>
<text x="133.8" y="208.4">1</text>
<text x="167.6" y="208.4">6</text>
<text x="133.8" y="219">2</text>
<text x="167.6" y="219">5</text>
<text x="133.8" y="229.6">3</text>
<text x="167.6" y="229.6">4</text>
</g>
<g font-size="3.2" fill="#8d2323">
<text x="338.3" y="220" transform="rotate(-90 338.3 220)">1</text>
<text x="341.8" y="220" transform="rotate(-90 341.8 220)">2</text>
<text x="345.4" y="220" transform="rotate(-90 345.4 220)">3</text>
</g>
<g font-size="2.1" fill="#a54b4b">
<text x="40.4" y="195.7">6</text>
<text x="49.3" y="197.5">6</text>
<text x="55.4" y="197.5">1</text>
<text x="64.4" y="195.7">1</text>
<text x="40.4" y="199.3">7</text>
<text x="40.4" y="202.8">8</text>
<text x="49.3" y="201">7</text>
<text x="55.4" y="201">2</text>
<text x="64.4" y="199.3">2</text>
<text x="64.4" y="202.8">3</text>
<text x="40.4" y="206.3">9</text>
<text x="49.3" y="204.5">8</text>
<text x="49.3" y="208.1">9</text>
<text x="55.4" y="204.5">3</text>
<text x="55.4" y="208.1">4</text>
<text x="64.4" y="206.3">4</text>
<text x="64.4" y="209.8">5</text>
<text x="55.4" y="211.6">5</text>
</g>
<g font-size="1.8" fill="#800">
<text x="70.5" y="25.1">Yellow LED</text>
<text x="71" y="35.4">Green LED</text>
<text x="28.3" y="44.5">4X75 ohms</text>
<text x="71.5" y="45.2">1000pF</text>
<text x="74.2" y="42.8">2KV</text>
<text x="29.3" y="50.8">J1 TX+</text>
<text x="29.8" y="54">J2 TX-</text>
<text x="29.1" y="57.2">J3 RX+</text>
<text x="71.5" y="59.3">1CT:1CT</text>
<text x="33.3" y="64.6">J5</text>
<text x="33.3" y="61">J4</text>
<text x="29.6" y="68.2">J6 RX-</text>
<text x="33.3" y="71.6">J7</text>
<text x="33.3" y="75.2">J8</text>
<text x="71.5" y="73.4">1CT:1CT</text>
</g>
</svg>
